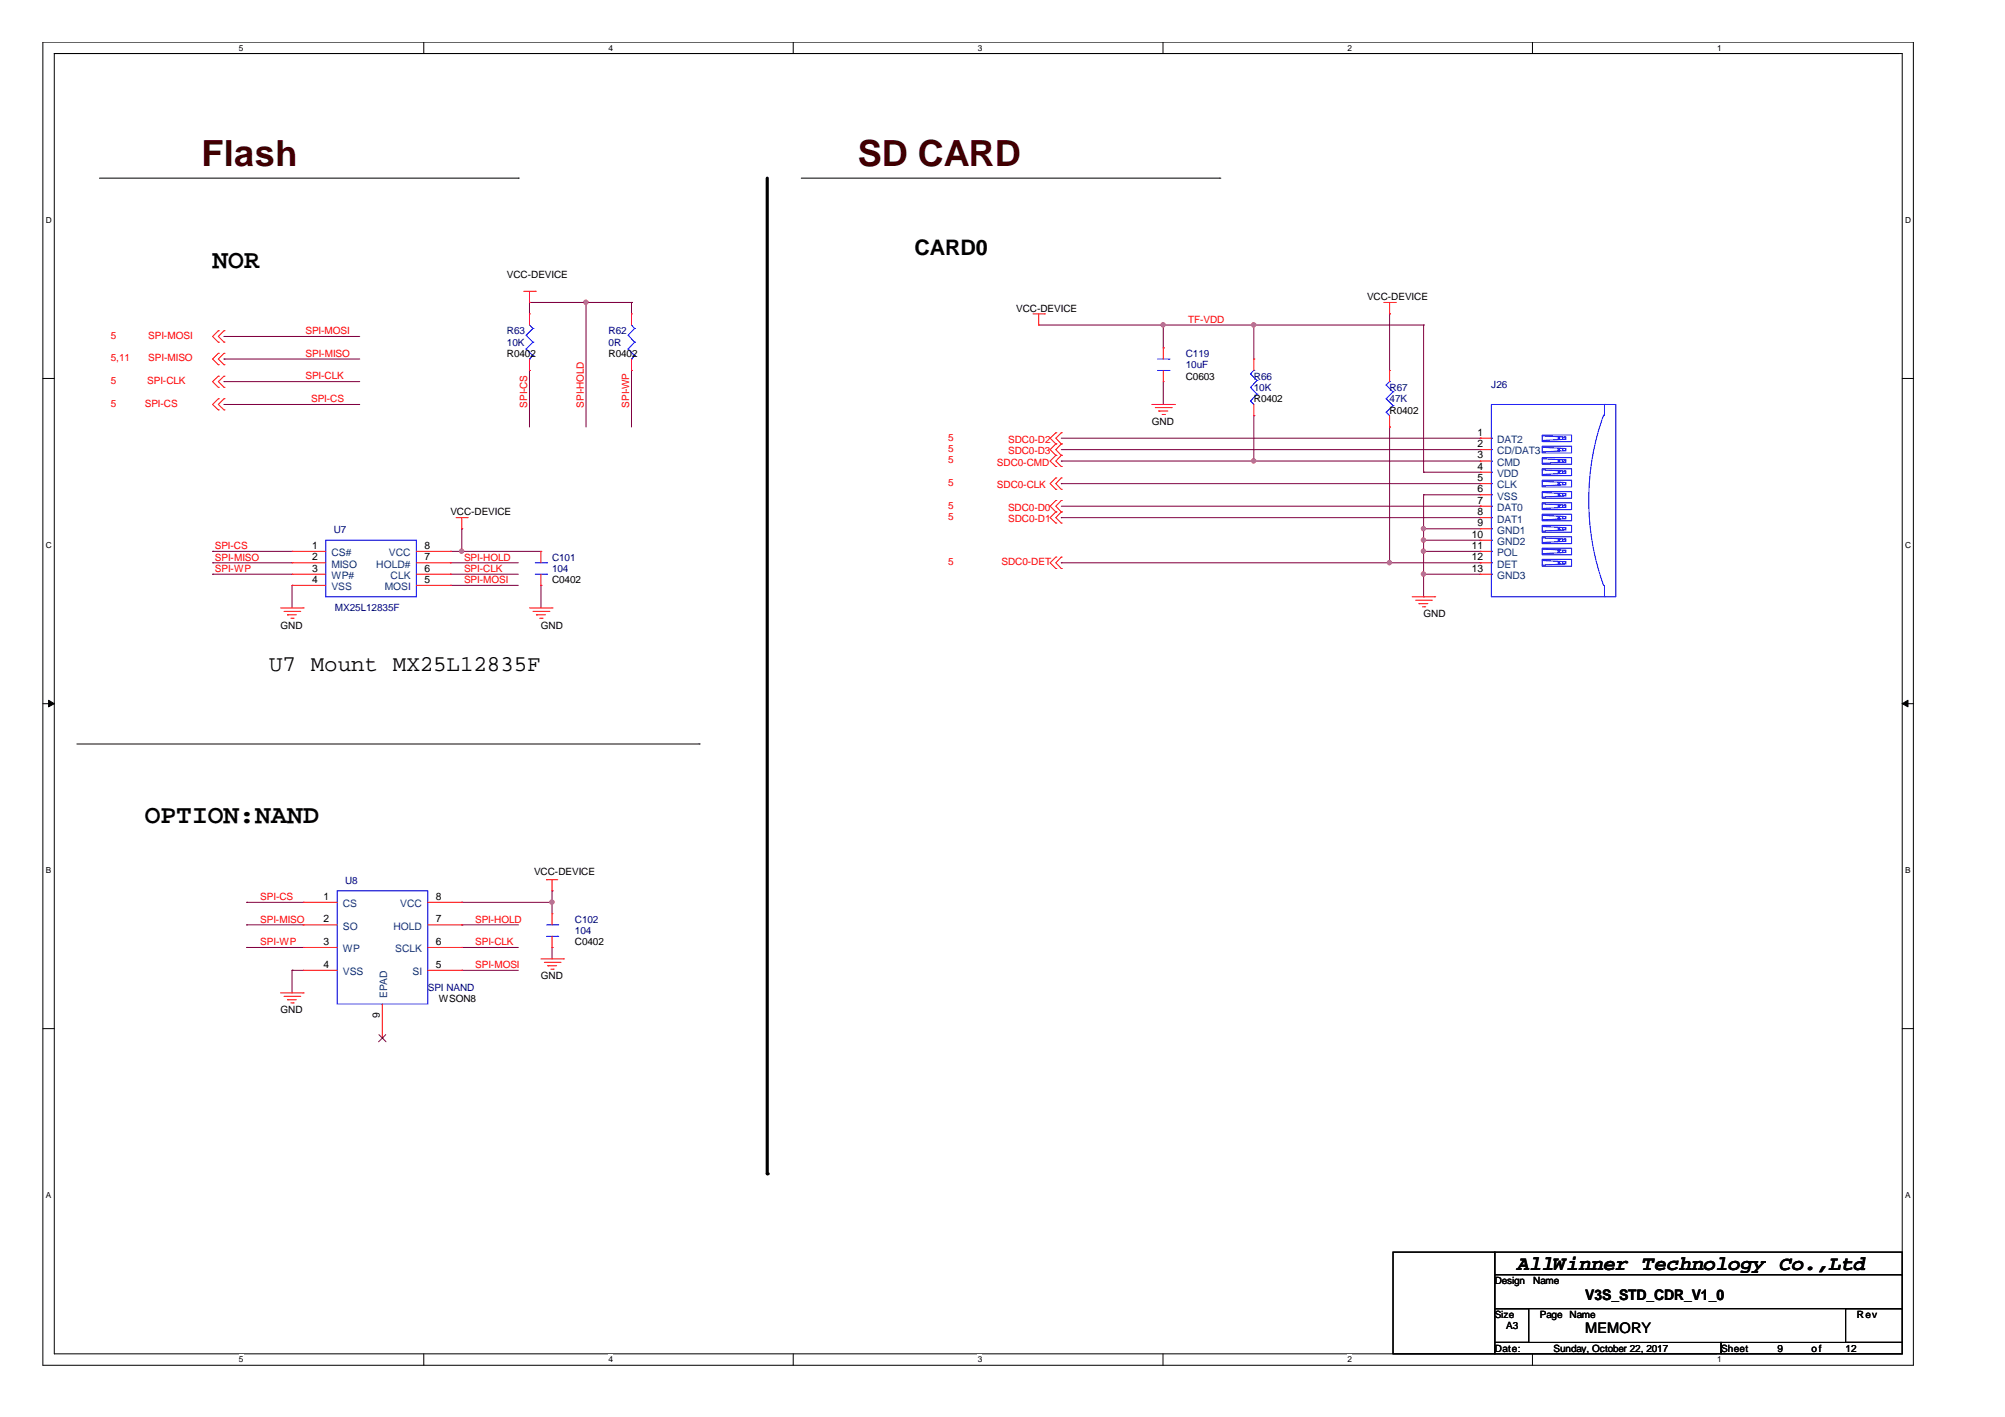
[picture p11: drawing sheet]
<svg xmlns="http://www.w3.org/2000/svg" width="297mm" height="210mm" viewBox="0 0 297 210" stroke-linecap="round" stroke-linejoin="round" font-family="sans-serif">
<path d="M6.3 6.2h277.2v196h-277.2zM8 7.9h273.8v192.6h-273.8z" fill="none" stroke="#000" stroke-width=".15"/>
<g fill="#fff">
<path d="M35.4 6.4h.6v1.4h-.6z"/>
<path d="M35.4 200.7h.6v1.4h-.6z"/>
</g>
<path d="M62.8 6.2v1.7M62.8 200.5v1.7" fill="none" stroke="#000" stroke-width=".15"/>
<g fill="#fff">
<path d="M90.1 6.4h.7v1.4h-.7z"/>
<path d="M90.1 200.7h.7v1.4h-.7z"/>
</g>
<path d="M117.5 6.2v1.7M117.5 200.5v1.7" fill="none" stroke="#000" stroke-width=".15"/>
<g fill="#fff">
<path d="M144.9 6.4h.6v1.4h-.6z"/>
<path d="M144.9 200.7h.6v1.4h-.6z"/>
</g>
<path d="M172.3 6.2v1.7M172.3 200.5v1.7" fill="none" stroke="#000" stroke-width=".15"/>
<g fill="#fff">
<path d="M199.6 6.4h.7v1.4h-.7z"/>
<path d="M199.6 200.7h.7v1.4h-.7z"/>
</g>
<path d="M227 6.2v1.7M227 200.5v1.7" fill="none" stroke="#000" stroke-width=".15"/>
<g fill="#fff">
<path d="M254.4 6.4h.6v1.4h-.6z"/>
<path d="M254.4 200.7h.6v1.4h-.6z"/>
<path d="M6.8 31.9h.8v1.4h-.8z"/>
<path d="M282.2 31.9h.9v1.4h-.9z"/>
<path d="M6.8 80.1h.8v1.4h-.8z"/>
<path d="M282.2 80.1h.9v1.4h-.9z"/>
</g>
<path d="M6.3 56.1h1.7M281.8 56.1h1.7" fill="none" stroke="#000" stroke-width=".15"/>
<g fill="#fff">
<path d="M6.8 128.2h.7v1.4h-.7z"/>
<path d="M282.2 128.2h.8v1.4h-.8z"/>
</g>
<path d="M6.3 104.2h1.7M281.8 104.2h1.7" fill="none" stroke="#000" stroke-width=".15"/>
<g fill="#000" stroke="#000" stroke-width=".15">
<path d="M7.2 103.7l.8 .5-.8 .5z" fill-rule="evenodd"/>
<path d="M281.8 104.2l.9-.5v1z" fill-rule="evenodd"/>
</g>
<g fill="#fff">
<path d="M6.8 176.4h.7v1.4h-.7z"/>
<path d="M282.2 176.4h.8v1.4h-.8z"/>
</g>
<g fill="none" stroke="#000" stroke-width=".15">
<path d="M8 7.9h.1M8 7.9h273.3M14.7 26.4h62.1M76.8 26.4h.1M118.7 26.4h62M180.7 26.4h.1M11.4 110.2h92.2M103.6 110.2h.1M6.3 152.4h1.7M281.8 152.4h1.7M206.4 185.5h15v15h-15zM221.4 185.5h60.4v3.3h-60.4z"/>
<path d="M221.4 188.8h60.4v5.1h-60.4zM221.4 193.9h5.1v5h-5.1zM221.4 198.9h33.6v1.6h-33.6zM255 198.9h26.8v1.6h-26.8zM273.4 193.9h8.4v5h-8.4z"/>
</g>
<path d="M113.7 26.4v147.5" fill="none" stroke="#000" stroke-width=".47"/>
<circle cx="113.7" cy="173.9" r=".23" fill="#000"/>
<g fill="none" stroke="#800040" stroke-width=".15">
<path d="M33.2 49.8h.1M33.2 53.2h.1M33.2 56.5h.1M33.2 59.9h.1M33.2 49.8h20.1M33.2 53.2h20.1M33.2 56.5h20.1M33.2 59.9h20.1M78.4 54.9h.1M78.4 44.8h.1M78.4 44.8v1.7M78.4 54.9v8.4"/>
<path d="M78.4 44.8h15.2M86.8 44.8h.1M86.8 44.8v18.5M93.6 54.9h.1M93.6 44.8h.1M93.6 44.8v1.7M93.6 54.9v8.4M153.9 48.1h57M172.3 51.5h.1M172.3 48.1h.1M172.3 59.9h.1M172.3 48.1v3.4"/>
<path d="M172.3 56.5v3.4M185.8 48.1h.1M185.8 48.1v5.1M205.9 46.5h.1M205.9 46.5v8.4M210.9 48.1h.1M210.9 48.1v21.8M68.4 78.3h.1M68.4 78.3v3.4M157.2 71.6h.1M157.2 68.3h.1M157.2 76.7h.1"/>
<path d="M157.2 75h62.1M157.2 71.6h62.1M157.2 68.3h62.1M157.2 64.9h62.1M157.2 66.6h62.1M157.2 76.7h62.1M185.8 68.3h.1M185.8 61.6h.1M185.8 61.6v6.7M205.9 63.3h.1M205.9 63.3v20.1M210.9 69.9h.1"/>
<path d="M210.9 73.3h.1M210.9 78.3h.1M210.9 69.9h8.4M210.9 73.3v15.1M210.9 73.3h8.4M210.9 78.3h8.4M219.3 75h.1M219.3 64.9h.1M219.3 66.6h.1M31.5 83.4h.1M31.5 85.1h.1M31.5 81.7h.1"/>
<path d="M31.5 83.4h11.8M31.5 85.1h11.8M31.5 81.7h11.8M43.3 86.7h.1M43.3 86.7v3.4M66.7 85.1h.1M66.7 86.7h.1M66.7 83.4h.1M66.7 81.7h.1M66.7 83.4h10.1M66.7 85.1h10.1M66.7 86.7h10.1"/>
<path d="M66.7 81.7h13.4M68.4 81.7h.1M80.1 86.7h.1M80.1 86.7v3.4M157.2 83.4h.1M157.2 83.4h62.1M210.9 80h.1M210.9 81.7h.1M210.9 85.1h.1M210.9 88.4h.1M210.9 85.1h8.4M210.9 81.7h8.4"/>
<path d="M210.9 80h8.4M219.3 83.4h.1M36.5 137h.1M36.5 133.7h.1M36.5 137h8.4M36.5 133.7h8.4M68.4 137h.1M68.4 133.7h.1M68.4 137h8.4M68.4 133.7h13.4M81.8 132h.1M81.8 133.7h.1"/>
<path d="M81.8 132v3.4M36.5 140.3h.1M36.5 140.3h8.4M43.3 143.7h.1M43.3 143.7v3.4M43.3 143.7h1.6M68.4 143.7h.1M68.4 140.3h.1M68.4 140.3h8.4M68.4 143.7h8.4M81.8 140.3h.1M81.8 140.3v1.7"/>
</g>
<g fill="#f0f" stroke="#f0f" stroke-width=".15">
<circle cx="185.7" cy="68.3" r=".32"/>
<circle cx="185.7" cy="48.1" r=".32"/>
<circle cx="172.3" cy="48.1" r=".32"/>
<circle cx="205.8" cy="83.3" r=".32"/>
<circle cx="68.4" cy="81.6" r=".32"/>
<circle cx="86.8" cy="44.8" r=".32"/>
<circle cx="81.8" cy="133.6" r=".32"/>
<circle cx="210.9" cy="78.3" r=".32"/>
<circle cx="210.9" cy="80" r=".32"/>
<circle cx="210.9" cy="81.6" r=".32"/>
<circle cx="210.9" cy="85" r=".32"/>
</g>
<g fill="none" stroke="#f00" stroke-width=".15">
<path d="M32.3 54h.1M32.3 52.3h.1M32.3 50.7h.1M32.3 49h.1M32.3 57.4h.1M32.3 55.7h.1M32.3 59.1h.1M32.3 52.3l-.8 .9 .8 .8M32.3 49l-.8 .8 .8 .9M32.3 55.7l-.8 .8 .8 .9M32.3 59.1l-.8 .8 .8 .8M33.2 54h.1"/>
<path d="M33.2 52.3h.1M33.2 50.7h.1M33.2 49h.1M33.2 57.4h.1M33.2 55.7h.1M33.2 59.1h.1M33.2 52.3l-.9 .9 .9 .8M33.2 49l-.9 .8 .9 .9M33.2 55.7l-.9 .8 .9 .9M33.2 59.1l-.9 .8 .9 .8M77.6 43.2h1.7M78.4 44.8h.1"/>
<path d="M78.4 46.5h.1M78.4 54.9h.1M78.4 43.2v1.6M78.4 46.5v1.6M78.4 53.2v1.7M79.3 43.2h.1M93.6 46.5h.1M93.6 54.9h.1M93.6 46.5v1.6M93.6 53.2v1.7M153 46.5h1.7M153.9 48.1h.1"/>
<path d="M153.9 46.5v1.6M154.7 46.5h.1M170.6 59.9h3.4M172.3 56.5h.1M172.3 51.5h.1M172.3 51.5v1.7M172.3 54.9v1.6M174 59.9h.1M185.8 53.2h.1M185.8 53.2v1.7M185.8 59.9v1.7M205 44.8h1.7"/>
<path d="M205.9 46.5h.1M205.9 54.9h.1M205.9 44.8v1.7M205.9 54.9v1.6M206.7 44.8h.1M32.3 60.7h.1M33.2 60.7h.1M67.6 76.7h1.6M68.4 78.3h.1M68.4 76.7v1.6M69.2 76.7h.1M156.4 64.1h.1"/>
<path d="M156.4 65.8h.1M156.4 67.5h.1M156.4 69.1h.1M156.4 70.8h.1M156.4 72.5h.1M156.4 74.1h.1M156.4 75.8h.1M156.4 77.5h.1M156.4 64.1l-.8 .8 .8 .9M156.4 67.5l-.8 .8 .8 .8M156.4 65.8l-.8 .8 .8 .9M156.4 70.8l-.8 .8 .8 .9"/>
<path d="M156.4 74.1l-.8 .9 .8 .8M156.4 75.8l-.8 .9 .8 .8M157.2 64.1h.1M157.2 65.8h.1M157.2 67.5h.1M157.2 69.1h.1M157.2 70.8h.1M157.2 72.5h.1M157.2 74.1h.1M157.2 75.8h.1M157.2 77.5h.1M157.2 64.1l-.8 .8 .8 .9"/>
<path d="M157.2 67.5l-.8 .8 .8 .8M157.2 65.8l-.8 .8 .8 .9M157.2 70.8l-.8 .8 .8 .9M157.2 74.1l-.8 .9 .8 .8M157.2 75.8l-.8 .9 .8 .8M171.2 60.4h2.3M171.7 60.9h.1M171.7 60.9h1.3M172.2 61.4h.3M172.5 61.4h.1M173.5 60.4h.1M185.8 61.6h.1"/>
<path d="M205.9 63.3h.1M205.9 61.6v1.7M219.3 64.9h.1M219.3 66.6h.1M219.3 68.3h.1M219.3 69.9h.1M219.3 71.6h.1M219.3 73.3h.1M219.3 75h.1M219.3 76.7h.1M219.3 78.3h.1M219.3 76.7h1.6"/>
<path d="M219.3 64.9h1.6M219.3 66.6h1.6M219.3 68.3h1.6M219.3 69.9h1.6M219.3 71.6h1.6M219.3 73.3h1.6M219.3 75h1.6M219.3 78.3h1.6M41.6 90.1h3.3M42.1 90.6h2.3M42.6 91.1h.1M42.6 91.1h1.3"/>
<path d="M43.1 91.6h.3M43.3 81.7h.1M43.3 83.4h.1M43.3 85.1h.1M43.3 86.7h.1M43.3 81.7h5M43.3 83.4h5M43.3 85.1h5M43.3 86.7h5M43.4 91.6h.1M44.4 90.6h.1M44.9 90.1h.1"/>
<path d="M61.7 81.7h5M61.7 83.4h5M61.7 85.1h5M61.7 86.7h5M66.7 86.7h.1M66.7 85.1h.1M66.7 83.4h.1M66.7 81.7h.1M78.4 90.1h3.4M79 90.6h2.3M79.5 91.1h.1M79.5 91.1h1.3"/>
<path d="M80 91.6h.3M80.1 86.7h.1M80.1 81.7h.1M80.1 81.7v1.7M80.1 85.1v1.6M80.3 91.6h.1M81.3 90.6h.1M81.8 90.1h.1M156.4 84.2h.1M156.4 82.5h.1M156.4 82.5l-.8 .9 .8 .8M157.2 84.2h.1"/>
<path d="M157.2 82.5h.1M157.2 82.5l-.8 .9 .8 .8M209.2 88.4h3.4M209.7 88.9h2.3M210.2 89.4h.1M210.2 89.4h1.3M210.7 89.9h.4M211.1 89.9h.1M212 88.9h.1M212.6 88.4h.1M219.3 80h.1M219.3 81.7h.1"/>
<path d="M219.3 83.4h.1M219.3 85.1h.1M219.3 81.7h1.6M219.3 83.4h1.6M219.3 85.1h1.6M219.3 80h1.6M44.9 133.7h.1M44.9 137h.1M44.9 133.7h5.1M44.9 137h5.1M63.4 133.7h5M63.4 137h5"/>
<path d="M68.4 137h.1M68.4 133.7h.1M81 130.3h.1M81 130.3h1.6M81.8 132h.1M81.8 135.4h.1M81.8 130.3v1.7M81.8 135.4v1.6M81.8 138.7v1.6M41.6 147.1h3.3M42.1 147.6h2.3M42.6 148.1h.1"/>
<path d="M42.6 148.1h1.3M43.1 148.6h.3M43.4 148.6h.1M44.4 147.6h.1M44.9 147.1h.1M44.9 140.3h.1M44.9 143.7h.1M44.9 140.3h5.1M44.9 143.7h5.1M56.6 153.8h.1M56.6 148.7v5.1M63.4 140.3h5"/>
<path d="M63.4 143.7h5M68.4 143.7h.1M68.4 140.3h.1M80.1 142h3.4M80.6 142.6h2.4M81.2 143.1h.1M81.2 143.1h1.3M81.6 143.6h.4M81.8 140.3h.1M82 143.6h.1M83 142.6h.1M83.5 142h.1"/>
</g>
<g fill="none" stroke="#00f" stroke-width=".15">
<path d="M77.9 49.7h.1M77.9 51.7h.1M77.9 49.7l1.1 1M77.9 51.7l1.1 1M78.4 53.2h.1M78.4 48.1l.6 .6M79 48.7h.1M79 50.7h.1M79 52.7h.1M79 48.7l-1.1 1M79 50.7l-1.1 1M79 52.7l-.6 .5"/>
<path d="M93 49.7h.1M93 51.7h.1M93 49.7l1 1M93 51.7l1 1M93.6 53.2h.1M93.6 48.1l.4 .6M94 48.7h.1M94 50.7h.1M94 52.7h.1M94 48.7l-1 1M94 50.7l-1 1M94 52.7l-.4 .5"/>
<path d="M171.5 54.9h1.7M171.5 53.2h1.7M173.2 54.9h.1M173.2 53.2h.1M185.3 59.4h.1M185.3 57.4h.1M185.3 55.4h.1M185.3 59.4l.5 .5M185.3 57.4l.9 1M185.3 55.4l.9 1M185.8 54.9h.1M185.8 54.9l-.5 .5"/>
<path d="M186.2 58.4h.1M186.2 56.4h.1M186.2 58.4l-.9 1M186.2 56.4l-.9 1M205.4 59.1h.1M205.4 57h.1M205.4 59.1l1 1M205.4 57l1 1.1M205.9 56.5h.1M205.9 56.5l-.5 .5M206.4 58.1h.1M206.4 58.1l-1 1"/>
<path d="M220.9 59.9h18.5v28.5h-18.5zM237.7 59.9h.1M237.7 59.9v1.7M205.4 61.1h.1M205.4 61.1l.5 .5M206.4 60.1h.1M206.4 60.1l-1 1M220.9 78.3h.1M220.9 76.7h.1M220.9 73.3h.1M220.9 66.6h.1M220.9 64.9h.1"/>
<path d="M220.9 75h.1M220.9 71.6h.1M220.9 69.9h.1M220.9 68.3h.1M228.5 79.5h4.3v1h-4.3zM228.5 77.8h4.3v1h-4.3zM228.5 76.2h4.3v.9h-4.3zM228.5 74.5h4.3v1h-4.3zM228.5 72.8h4.3v1h-4.3zM228.5 71.1h4.3v1.1h-4.3zM228.5 69.4h4.3v1.1h-4.3zM228.5 67.8h4.3v1h-4.3z"/>
<path d="M228.5 66.1h4.3v1h-4.3zM228.5 64.4h4.3v1h-4.3zM228.5 79.7l3.4 .2M228.5 78l3.4 .2M228.5 76.3l3.4 .2M228.5 74.6l3.4 .2M228.5 73l3.4 .1M228.5 71.3l3.4 .2M228.5 69.6l3.4 .2M228.5 68l3.4 .1M228.5 66.3l3.4 .1M228.5 64.6l3.4 .1"/>
<path d="M230.8 78.5h.1M230.8 78.2h.1M230.8 79.9h.1M230.8 76.8h.1M230.8 76.5h.1M230.8 75.2h.1M230.8 74.8h.1M230.8 73.5h.1M230.8 73.1h.1M230.8 71.8h.1M230.8 71.5h.1M230.8 70.1h.1"/>
<path d="M230.8 69.8h.1M230.8 68.5h.1M230.8 68.1h.1M230.8 66.8h.1M230.8 66.4h.1M230.8 65.1h.1M230.8 64.7h.1M230.8 78.5h.2M230.8 64.7v.4M230.8 66.4v.4M230.8 68.1v.4M230.8 69.8v.3"/>
<path d="M230.8 71.5v.3M230.8 73.1v.4M230.8 74.8v.4M230.8 76.5v.3M230.8 78.2v.3M230.8 79.9v.3M230.8 78.2h.2M230.8 79.9h.2M230.8 76.8h.2M230.8 76.5h.2M230.8 75.2h.2M230.8 74.8h.2"/>
<path d="M230.8 73.5h.2M230.8 73.1h.2M230.8 71.8h.2M230.8 71.5h.2M230.8 70.1h.2M230.8 69.8h.2M230.8 68.5h.2M230.8 68.1h.2M230.8 66.8h.2M230.8 66.4h.2M230.8 65.1h.2M230.8 64.7h.2"/>
<path d="M231 78.5h.1M231 78.2h.1M231 79.9h.1M231 76.8h.1M231 76.5h.1M231 75.2h.1M231 74.8h.1M231 73.5h.1M231 73.1h.1M231 71.8h.1M231 71.5h.1M231 70.1h.1"/>
<path d="M231 69.8h.1M231 68.5h.1M231 68.1h.1M231 66.8h.1M231 66.4h.1M231 65.1h.1M231 64.7h.1M231 64.7v.4M231 66.4v.4M231 68.1v.4M231 69.8v.3M231 71.5v.3"/>
<path d="M231 73.1v.4M231 74.8v.4M231 76.5v.3M231 78.2v.3M231 79.9v.3M231.5 78.5h.1M231.5 76.8h.1M231.5 75.2h.1M231.5 73.5h.1M231.5 71.8h.1M231.5 70.1h.1M231.5 68.5h.1"/>
<path d="M231.5 66.8h.1M231.5 65.1h.1M231.5 64.7v.4M231.5 66.4v.4M231.5 68.1v.4M231.5 69.8v.3M231.5 71.5v.3M231.5 73.1v.4M231.5 74.8v.4M231.5 76.5v.3M231.5 78.2v.3M231.5 79.9v.3"/>
<path d="M231.8 79.9l.2 .1-.2 .2M231.8 78.2l.2 .1-.2 .2M231.8 76.5l.2 .1-.2 .2M231.8 74.8l.2 .1-.2 .2M231.8 73.1l.2 .2-.2 .1M231.8 71.5l.2 .1-.2 .2M231.8 69.8l.2 .1-.2 .2M231.8 68.1l.2 .2-.2 .1M231.8 66.4l.2 .2-.2 .1M231.8 64.7l.2 .2-.2 .1M231.9 79.9h.1M231.9 78.2h.1"/>
<path d="M231.9 78.5h.1M231.9 76.5h.1M231.9 76.8h.1M231.9 74.8h.1M231.9 75.2h.1M231.9 73.1h.1M231.9 73.5h.1M231.9 71.5h.1M231.9 71.8h.1M231.9 69.8h.1M231.9 70.1h.1M231.9 68.1h.1"/>
<path d="M231.9 68.5h.1M231.9 66.4h.1M231.9 66.8h.1M231.9 64.7h.1M231.9 65.1h.1M231.9 78.5l-3.4 .2M231.9 76.8l-3.4 .2M231.9 75.2l-3.4 .1M231.9 73.5l-3.4 .1M231.9 71.8l-3.4 .2M231.9 70.1l-3.4 .2M231.9 68.5l-3.4 .1"/>
<path d="M231.9 66.8l-3.4 .1M231.9 65.1l-3.4 .1M237.6 61.5a37.2 37.2 0 0 0 0 25.2M48.3 80h13.4v8.4h-13.4zM79.3 85.1h1.7M79.3 83.4h1.7M81 85.1h.1M81 83.4h.1M220.9 83.4h.1M220.9 81.7h.1M220.9 80h.1M220.9 85.1h.1"/>
<path d="M228.5 81.2h4.3v1h-4.3zM228.5 82.9h4.3v1h-4.3zM228.5 81.3l3.4 .2M228.5 83l3.4 .2M230.8 80.2h.1M230.8 81.8h.1M230.8 81.5h.1M230.8 83.5h.1M230.8 83.2h.1M230.8 81.5v.3M230.8 83.2v.3M230.8 80.2h.2"/>
<path d="M230.8 81.8h.2M230.8 81.5h.2M230.8 83.5h.2M230.8 83.2h.2M231 80.2h.1M231 81.8h.1M231 81.5h.1M231 83.5h.1M231 83.2h.1M231 81.5v.3M231 83.2v.3M231.5 80.2h.1"/>
<path d="M231.5 81.8h.1M231.5 83.5h.1M231.5 81.5v.3M231.5 83.2v.3M231.8 81.5l.2 .1-.2 .2M231.8 83.2l.2 .1-.2 .2M231.9 80.2h.1M231.9 81.8h.1M231.9 81.5h.1M231.9 83.5h.1M231.9 83.2h.1M231.9 80.2l-3.4 .2"/>
<path d="M231.9 81.8l-3.4 .2M231.9 83.5l-3.4 .2M237.7 88.4h.1M237.7 86.7v1.7M50 132h13.4v16.7h-13.4zM81 138.7h1.6M81 137h1.6M82.6 138.7h.1M82.6 137h.1"/>
</g>
<path d="M56.1 153.3l1.1 1M57.1 153.3l-1 1" fill="none" stroke="#804000" stroke-width=".15"/>
<g font-size="5.3" fill="#400000">
<text x="29.8" y="24.6">Flash</text>
<text x="127.1" y="24.6">SD CARD</text>
</g>
<g font-size="3.9">
<text x="31.5" y="39.7">NOR</text>
<text x="21.5" y="121.8">OPTION:NAND</text>
</g>
<text font-size="3.3" x="39.9" y="99.5">U7 Mount MX25L12835F</text>
<text font-size="3.2" x="135.5" y="37.7">CARD0</text>
<text font-size="3" x="224.8" y="188.1">AllWinner Technology Co.,Ltd</text>
<g font-size="2.2">
<text x="234.9" y="197.5">MEMORY</text>
<text x="234.9" y="192.5">V3S_STD_CDR_V1_0</text>
</g>
<g font-size="1.5">
<text x="75.1" y="41.1">VCC-DEVICE</text>
<text x="150.5" y="46.2">VCC-DEVICE</text>
<text x="202.5" y="44.5">VCC-DEVICE</text>
<text x="75.1" y="52.9">R0402</text>
<text x="90.2" y="52.9">R0402</text>
<text x="175.7" y="56.2">C0603</text>
<text x="185.8" y="59.6">R0402</text>
<text x="170.6" y="62.9">GND</text>
<text x="205.9" y="61.3">R0402</text>
<text x="218.9" y="64.5">1</text>
<text x="218.9" y="66.2">2</text>
<text x="218.9" y="67.9">3</text>
<text x="218.9" y="69.6">4</text>
<text x="218.9" y="71.3">5</text>
<text x="66.7" y="76.3">VCC-DEVICE</text>
<text x="218.9" y="72.9">6</text>
<text x="218.9" y="74.6">7</text>
<text x="218.9" y="76.3">8</text>
<text x="218.9" y="77.9">9</text>
<text x="46.2" y="81.3">1</text>
<text x="46.2" y="83">2</text>
<text x="62.9" y="83">7</text>
<text x="62.9" y="81.3">8</text>
<text x="218.1" y="79.6">10</text>
<text x="218.1" y="81.3">11</text>
<text x="218.1" y="83">12</text>
<text x="46.2" y="84.7">3</text>
<text x="46.2" y="86.3">4</text>
<text x="62.9" y="86.3">5</text>
<text x="62.9" y="84.7">6</text>
<text x="81.8" y="86.4">C0402</text>
<text x="218.1" y="84.7">13</text>
<text x="41.6" y="93.1">GND</text>
<text x="80.1" y="93.1">GND</text>
<text x="210.9" y="91.4">GND</text>
<text x="79.1" y="129.6">VCC-DEVICE</text>
<text x="47.9" y="133.3">1</text>
<text x="47.9" y="136.6">2</text>
<text x="64.6" y="136.6">7</text>
<text x="64.6" y="133.3">8</text>
<text x="47.9" y="140">3</text>
<text x="47.9" y="143.4">4</text>
<text x="64.6" y="143.4">5</text>
<text x="64.6" y="140">6</text>
<text x="85.2" y="140.1">C0402</text>
<text x="65" y="148.4">WSON8</text>
<text x="80.1" y="145.1">GND</text>
<text x="41.6" y="150.1">GND</text>
<text x="56.3" y="150.8" transform="rotate(-90 56.3 150.8)">9</text>
<text x="221.4" y="190.2">Design</text>
<text x="227.2" y="190.2">Name</text>
<text x="221.4" y="195.2">Size</text>
<text x="223.1" y="196.9">A3</text>
<text x="228.1" y="195.2">Page</text>
<text x="232.5" y="195.2">Name</text>
<text x="275.1" y="195.2">Rev</text>
<text x="221.4" y="200.2">Date:</text>
<text x="230.2" y="200.2">Sunday, October 22, 2017</text>
<text x="255" y="200.2">Sheet</text>
<text x="263.4" y="200.2">9</text>
<text x="268.4" y="200.2">of</text>
<text x="273.4" y="200.2">12</text>
</g>
<g font-size="1.5" fill="#f00">
<text x="176" y="47.8">TF-VDD</text>
<text x="16.4" y="53.5">5,11</text>
<text x="16.4" y="50.2">5</text>
<text x="22" y="53.5">SPI-MISO</text>
<text x="22" y="50.2">SPI-MOSI</text>
<text x="45.3" y="49.5">SPI-MOSI</text>
<text x="45.3" y="52.8">SPI-MISO</text>
<text x="16.4" y="56.9">5</text>
<text x="21.8" y="56.9">SPI-CLK</text>
<text x="45.3" y="56.2">SPI-CLK</text>
<text x="46.1" y="59.6">SPI-CS</text>
<text x="16.4" y="60.3">5</text>
<text x="21.5" y="60.3">SPI-CS</text>
<text x="78.1" y="60.4" transform="rotate(-90 78.1 60.4)">SPI-CS</text>
<text x="86.5" y="60.4" transform="rotate(-90 86.5 60.4)">SPI-HOLD</text>
<text x="93.2" y="60.4" transform="rotate(-90 93.2 60.4)">SPI-WP</text>
<text x="140.5" y="65.3">5</text>
<text x="149.4" y="65.6">SDC0-D2</text>
<text x="140.5" y="66.9">5</text>
<text x="140.5" y="68.6">5</text>
<text x="140.5" y="72">5</text>
<text x="147.7" y="69">SDC0-CMD</text>
<text x="149.4" y="67.3">SDC0-D3</text>
<text x="140.5" y="75.3">5</text>
<text x="140.5" y="77">5</text>
<text x="147.7" y="72.3">SDC0-CLK</text>
<text x="149.4" y="75.7">SDC0-D0</text>
<text x="149.4" y="77.4">SDC0-D1</text>
<text x="31.8" y="83">SPI-MISO</text>
<text x="31.8" y="81.3">SPI-CS</text>
<text x="68.7" y="83">SPI-HOLD</text>
<text x="140.5" y="83.7">5</text>
<text x="148.4" y="83.7">SDC0-DET</text>
<text x="31.8" y="84.7">SPI-WP</text>
<text x="68.7" y="84.7">SPI-CLK</text>
<text x="68.7" y="86.4">SPI-MOSI</text>
<text x="38.6" y="136.7">SPI-MISO</text>
<text x="38.6" y="133.3">SPI-CS</text>
<text x="70.4" y="136.7">SPI-HOLD</text>
<text x="38.6" y="140">SPI-WP</text>
<text x="70.4" y="143.4">SPI-MOSI</text>
<text x="70.4" y="140">SPI-CLK</text>
</g>
<g font-size="1.5" fill="#000080">
<text x="75.1" y="49.5">R63</text>
<text x="75.1" y="51.2">10K</text>
<text x="90.2" y="49.5">R62</text>
<text x="90.2" y="51.2">0R</text>
<text x="175.7" y="52.9">C119</text>
<text x="175.7" y="54.5">10uF</text>
<text x="185.8" y="56.2">R66</text>
<text x="185.8" y="57.9">10K</text>
<text x="205.9" y="57.9">R67</text>
<text x="205.9" y="59.6">47K</text>
<text x="220.9" y="57.4">J26</text>
<text x="49.4" y="79">U7</text>
<text x="81.8" y="83">C101</text>
<text x="81.8" y="84.7">104</text>
<text x="49.6" y="90.4">MX25L12835F</text>
<text x="51.1" y="131">U8</text>
<text x="85.2" y="136.7">C102</text>
<text x="85.2" y="138.4">104</text>
<text x="63.4" y="146.7">SPI NAND</text>
</g>
<g font-size="1.5" fill="#004080">
<text x="221.8" y="65.6">DAT2</text>
<text x="221.8" y="67.3">CD/DAT3</text>
<text x="221.8" y="69">CMD</text>
<text x="221.8" y="70.7">VDD</text>
<text x="221.8" y="72.4">CLK</text>
<text x="221.8" y="74">VSS</text>
<text x="221.8" y="75.7">DAT0</text>
<text x="221.8" y="77.4">DAT1</text>
<text x="49.1" y="82.4">CS#</text>
<text x="57.6" y="82.4">VCC</text>
<text x="221.8" y="79.1">GND1</text>
<text x="221.8" y="80.7">GND2</text>
<text x="221.8" y="82.4">POL</text>
<text x="49.1" y="84.1">MISO</text>
<text x="49.1" y="85.8">WP#</text>
<text x="49.1" y="87.4">VSS</text>
<text x="55.8" y="84.1">HOLD#</text>
<text x="57" y="87.4">MOSI</text>
<text x="57.9" y="85.8">CLK</text>
<text x="221.8" y="84.1">DET</text>
<text x="221.8" y="85.8">GND3</text>
<text x="50.8" y="134.4">CS</text>
<text x="50.8" y="137.7">SO</text>
<text x="58.3" y="137.7">HOLD</text>
<text x="59.3" y="134.4">VCC</text>
<text x="50.8" y="141.1">WP</text>
<text x="58.5" y="141.1">SCLK</text>
<text x="50.8" y="144.5">VSS</text>
<text x="57.4" y="147.9" transform="rotate(-90 57.4 147.9)">EPAD</text>
<text x="61.1" y="144.5">SI</text>
</g>
<g font-size="1.2">
<text x="35.4" y="7.5">5</text>
<text x="90.1" y="7.5">4</text>
<text x="144.9" y="7.5">3</text>
<text x="199.6" y="7.5">2</text>
<text x="254.4" y="7.5">1</text>
<text x="6.8" y="33.1">D</text>
<text x="282.2" y="33.1">D</text>
<text x="6.8" y="81.2">C</text>
<text x="282.2" y="81.2">C</text>
<text x="6.8" y="129.4">B</text>
<text x="282.2" y="129.4">B</text>
<text x="6.8" y="177.5">A</text>
<text x="282.2" y="177.5">A</text>
<text x="35.4" y="201.8">5</text>
<text x="90.1" y="201.8">4</text>
<text x="144.9" y="201.8">3</text>
<text x="199.6" y="201.8">2</text>
<text x="254.4" y="201.8">1</text>
</g>
</svg>
